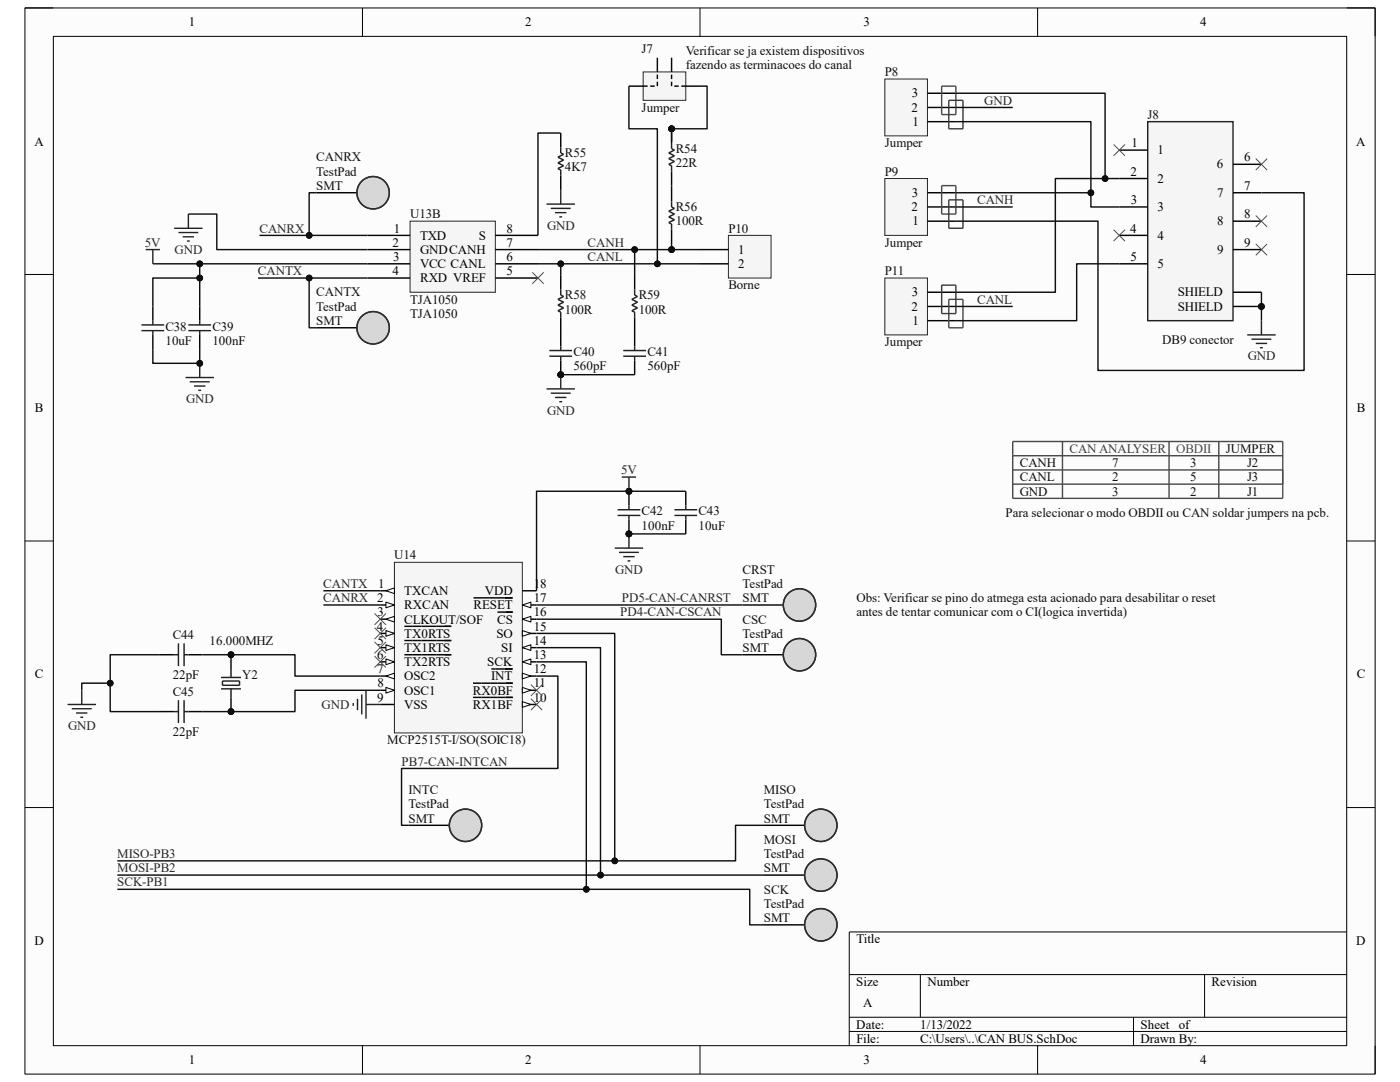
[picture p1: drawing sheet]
<svg xmlns="http://www.w3.org/2000/svg" width="279mm" height="216mm" viewBox="0 0 279 216" stroke-linecap="round" stroke-linejoin="round" font-family="sans-serif">
<path d="M5 1.6h269.4v212.7h-269.4z" fill-rule="evenodd" fill="#fcfcfc"/>
<path d="M5 1.6h269.4v212.7h-269.4z" fill="none" stroke="#000" stroke-width=".2"/>
<path d="M10.6 7.3h258.2v201.4h-258.2z" fill-rule="evenodd" fill="#fcfcfc"/>
<g fill="none" stroke="#000" stroke-width=".2">
<path d="M5 1.6h5.6M10.6 7.3h258.2v201.4h-258.2zM72.3 1.6v5.7M139.7 1.6v5.7M207.1 1.6v5.7M268.8 1.6h5.6v5.7M5 54.8h5.6M268.8 54.8h5.6M5 107.9h5.6M268.8 107.9h5.6M5 161.1h5.6M268.8 161.1h5.6"/>
<path d="M169.5 194.5h99.3M183.7 194.5v8.5M240.4 194.5v8.5M268.8 186h-99.3v22.7M72.3 208.7v5.6M139.7 208.7v5.6M169.5 203h99.3M169.5 205.8h99.3M207.1 208.7v5.6M226.2 203v5.7M274.4 208.7v5.6"/>
</g>
<path d="M78.7 112.2h25.5v34h-25.5z" fill-rule="evenodd" fill="#f5f5f5"/>
<path d="M78.7 112.2h25.5v34h-25.5z" fill="none" stroke="#262626" stroke-width=".2"/>
<path d="M75.9 117.9h2.8" fill="none" stroke="#000" stroke-width=".29"/>
<path d="M77 117.9l1.7-.6v1.1z" fill="#fbfbfb"/>
<path d="M77 117.9l1.7-.6v1.1z" fill="none" stroke="#000" stroke-width=".2"/>
<path d="M75.9 120.7h2.8" fill="none" stroke="#000" stroke-width=".29"/>
<path d="M77 120.1l1.7 .6-1.7 .6z" fill="#fbfbfb"/>
<path d="M77 120.1l1.7 .6-1.7 .6z" fill="none" stroke="#000" stroke-width=".2"/>
<path d="M75.9 123.6h2.8" fill="none" stroke="#000" stroke-width=".29"/>
<path d="M77 123.6l1.7-.6v1.1z" fill="#fbfbfb"/>
<path d="M77 123.6l1.7-.6v1.1z" fill="none" stroke="#000" stroke-width=".2"/>
<path d="M75.9 126.4h2.8" fill="none" stroke="#000" stroke-width=".29"/>
<path d="M77 125.8l1.7 .6-1.7 .6z" fill="#fbfbfb"/>
<path d="M77 125.8l1.7 .6-1.7 .6z" fill="none" stroke="#000" stroke-width=".2"/>
<path d="M75.9 129.2h2.8M80.7 125h9.4" fill="none" stroke="#000" stroke-width=".29"/>
<path d="M77 128.7l1.7 .5-1.7 .6z" fill="#fbfbfb"/>
<path d="M77 128.7l1.7 .5-1.7 .6z" fill="none" stroke="#000" stroke-width=".2"/>
<path d="M75.9 132.1h2.8M80.7 127.8h9.4" fill="none" stroke="#000" stroke-width=".29"/>
<path d="M77 131.5l1.7 .6-1.7 .5z" fill="#fbfbfb"/>
<path d="M77 131.5l1.7 .6-1.7 .5z" fill="none" stroke="#000" stroke-width=".2"/>
<path d="M75.9 134.9h2.8M80.7 130.6h9.4" fill="none" stroke="#000" stroke-width=".29"/>
<path d="M77 134.9l1.7-.6v1.2z" fill="#fbfbfb"/>
<path d="M77 134.9l1.7-.6v1.2z" fill="none" stroke="#000" stroke-width=".2"/>
<path d="M75.9 137.7h2.8" fill="none" stroke="#000" stroke-width=".29"/>
<path d="M77 137.2l1.7 .5-1.7 .6z" fill="#fbfbfb"/>
<path d="M77 137.2l1.7 .5-1.7 .6z" fill="none" stroke="#000" stroke-width=".2"/>
<path d="M104.2 117.9h2.9M104.2 120.7h2.9M75.9 140.6h2.8" fill="none" stroke="#000" stroke-width=".29"/>
<path d="M104.2 120.7l1.7-.6v1.2z" fill="#fbfbfb"/>
<path d="M104.2 120.7l1.7-.6v1.2z" fill="none" stroke="#000" stroke-width=".2"/>
<path d="M94.5 119.3h7.8M104.2 123.6h2.9" fill="none" stroke="#000" stroke-width=".29"/>
<path d="M104.2 123.6l1.7-.6v1.1z" fill="#fbfbfb"/>
<path d="M104.2 123.6l1.7-.6v1.1z" fill="none" stroke="#000" stroke-width=".2"/>
<path d="M99.3 122.1h3.1M104.2 126.4h2.9" fill="none" stroke="#000" stroke-width=".29"/>
<path d="M104.2 125.8l1.7 .6-1.7 .6z" fill="#fbfbfb"/>
<path d="M104.2 125.8l1.7 .6-1.7 .6z" fill="none" stroke="#000" stroke-width=".2"/>
<path d="M104.2 129.2h2.9" fill="none" stroke="#000" stroke-width=".29"/>
<path d="M104.2 129.2l1.7-.5v1.1z" fill="#fbfbfb"/>
<path d="M104.2 129.2l1.7-.5v1.1z" fill="none" stroke="#000" stroke-width=".2"/>
<path d="M104.2 132.1h2.9" fill="none" stroke="#000" stroke-width=".29"/>
<path d="M104.2 132.1l1.7-.6v1.1z" fill="#fbfbfb"/>
<path d="M104.2 132.1l1.7-.6v1.1z" fill="none" stroke="#000" stroke-width=".2"/>
<path d="M104.2 134.9h2.9" fill="none" stroke="#000" stroke-width=".29"/>
<path d="M104.2 134.3l1.7 .6-1.7 .6z" fill="#fbfbfb"/>
<path d="M104.2 134.3l1.7 .6-1.7 .6z" fill="none" stroke="#000" stroke-width=".2"/>
<path d="M98.1 133.5h4.2M104.2 137.7h2.9" fill="none" stroke="#000" stroke-width=".29"/>
<path d="M104.2 137.2l1.7 .5-1.7 .6z" fill="#fbfbfb"/>
<path d="M104.2 137.2l1.7 .5-1.7 .6z" fill="none" stroke="#000" stroke-width=".2"/>
<path d="M94.4 136.3h8M104.2 140.6h2.9" fill="none" stroke="#000" stroke-width=".29"/>
<path d="M104.2 140l1.7 .6-1.7 .5z" fill="#fbfbfb"/>
<path d="M104.2 140l1.7 .6-1.7 .5z" fill="none" stroke="#000" stroke-width=".2"/>
<path d="M94.4 139.2h8" fill="none" stroke="#000" stroke-width=".29"/>
<circle cx="251.7" cy="61.2" r=".57" fill="#0e0e0e"/>
<circle cx="251.7" cy="61.2" r=".57" fill="none" stroke="#0e0e0e" stroke-width=".2"/>
<path d="M229.1 24.3h17v39.7h-17z" fill-rule="evenodd" fill="#f5f5f5"/>
<path d="M229.1 24.3h17v39.7h-17z" fill="none" stroke="#262626" stroke-width=".29"/>
<path d="M223.4 30h5.7M223.4 35.6h5.7M246.1 32.8h5.6M246.1 38.5h5.6M223.4 41.3h5.7M223.4 47h5.7M223.4 52.6h5.7M246.1 44.1h5.6M246.1 49.8h5.6M246.1 58.3h5.6M246.1 61.2h5.6" fill="none" stroke="#000" stroke-width=".29"/>
<circle cx="251.7" cy="61.2" r=".57" fill="#0e0e0e"/>
<circle cx="251.7" cy="61.2" r=".57" fill="none" stroke="#0e0e0e" stroke-width=".2"/>
<path d="M122.7 109.4h5.7M123.5 110.2h4M124.4 111.1h2.3M125.2 111.9h.6M125.5 106.5v2.9" fill="none" stroke="#262626" stroke-width=".29"/>
<circle cx="125.5" cy="106.5" r=".57" fill="#0e0e0e"/>
<circle cx="125.5" cy="106.5" r=".57" fill="none" stroke="#0e0e0e" stroke-width=".2"/>
<circle cx="125.5" cy="98" r=".57" fill="#0e0e0e"/>
<circle cx="125.5" cy="98" r=".57" fill="none" stroke="#0e0e0e" stroke-width=".2"/>
<circle cx="125.5" cy="106.5" r=".57" fill="#0e0e0e"/>
<circle cx="125.5" cy="106.5" r=".57" fill="none" stroke="#0e0e0e" stroke-width=".2"/>
<path d="M125.5 98v2.9" fill="none" stroke="#000" stroke-width=".29"/>
<circle cx="125.5" cy="98" r=".57" fill="#0e0e0e"/>
<circle cx="125.5" cy="98" r=".57" fill="none" stroke="#0e0e0e" stroke-width=".2"/>
<path d="M125.5 103.7v2.8" fill="none" stroke="#000" stroke-width=".29"/>
<circle cx="125.5" cy="106.5" r=".57" fill="#0e0e0e"/>
<circle cx="125.5" cy="106.5" r=".57" fill="none" stroke="#0e0e0e" stroke-width=".2"/>
<path d="M123.3 102.8h4.5M123.3 101.7h4.5M125.5 100.9v.8M125.5 102.8v.9M134.6 102.8h4.5M134.6 101.7h4.5M136.9 100.9v.8M136.9 102.8v.9" fill="none" stroke="#1c1c1c" stroke-width=".29"/>
<path d="M136.9 98v2.9M136.9 103.7v2.8" fill="none" stroke="#000" stroke-width=".29"/>
<path d="M81.8 44.1h17.1v14.2h-17.1z" fill-rule="evenodd" fill="#f5f5f5"/>
<path d="M81.8 44.1h17.1v14.2h-17.1z" fill="none" stroke="#262626" stroke-width=".2"/>
<path d="M73.3 47h8.5M73.3 49.8h8.5M73.3 52.6h8.5M73.3 55.5h8.5M39.9 61.2v2.8M39.9 66.8v2.9" fill="none" stroke="#000" stroke-width=".28"/>
<path d="M98.9 55.5h8.5M98.9 52.6h8.5M98.9 49.8h8.5M98.9 47h8.5" fill="none" stroke="#000" stroke-width=".29"/>
<path d="M37.6 64.8h4.5M37.6 66h4.5M39.9 64v.8M39.9 66v.8" fill="none" stroke="#1c1c1c" stroke-width=".28"/>
<path d="M37 75.3h5.7M37.9 76.2h3.9M38.7 77h2.3M39.6 77.9h.5M39.9 72.5v2.8" fill="none" stroke="#262626" stroke-width=".28"/>
<circle cx="39.9" cy="72.5" r=".57" fill="#0e0e0e"/>
<circle cx="39.9" cy="72.5" r=".57" fill="none" stroke="#0e0e0e" stroke-width=".2"/>
<path d="M34.8 45.6h5.6M35.6 46.4h4M36.5 47.3h2.2M37.3 48.1h.6M37.6 42.7v2.9" fill="none" stroke="#262626" stroke-width=".28"/>
<path d="M111.9 26.5v2.9M111.9 35.1v2.8M134 37.3v2.9M134 45.8v2.9" fill="none" stroke="#000" stroke-width=".29"/>
<path d="M111.9 29.4v1.1l.6 .3-1.2 .6 1.2 .5-1.2 .6 1.2 .6-1.2 .5 .6 .3v1.2M134 40.2v1.1l.6 .3-1.1 .5 1.1 .6-1.1 .6 1.1 .6-1.1 .5 .5 .3v1.1" fill="none" stroke="#1c1c1c" stroke-width=".29"/>
<path d="M111.9 37.9v2.8M109.1 40.7h5.6M109.9 41.6h4M110.8 42.4h2.2M111.6 43.3h.6" fill="none" stroke="#262626" stroke-width=".29"/>
<circle cx="134" cy="25.7" r=".57" fill="#0e0e0e"/>
<circle cx="134" cy="25.7" r=".57" fill="none" stroke="#0e0e0e" stroke-width=".2"/>
<path d="M134 25.7v2.8M134 34.2v2.8" fill="none" stroke="#000" stroke-width=".29"/>
<circle cx="134" cy="25.7" r=".57" fill="#0e0e0e"/>
<circle cx="134" cy="25.7" r=".57" fill="none" stroke="#0e0e0e" stroke-width=".2"/>
<path d="M134 28.5v1.2l.6 .3-1.1 .5 1.1 .6-1.1 .6 1.1 .5-1.1 .6 .5 .3v1.1" fill="none" stroke="#1c1c1c" stroke-width=".29"/>
<circle cx="46.1" cy="130.6" r=".57" fill="#0e0e0e"/>
<circle cx="46.1" cy="130.6" r=".57" fill="none" stroke="#0e0e0e" stroke-width=".2"/>
<circle cx="46.1" cy="142" r=".57" fill="#0e0e0e"/>
<circle cx="46.1" cy="142" r=".57" fill="none" stroke="#0e0e0e" stroke-width=".2"/>
<path d="M44.1 137.5h4M44.1 135.2h4M44.4 135.9h3.4v.8h-3.4zM46.1 133.5v1.7M46.1 137.5v1.7" fill="none" stroke="#1c1c1c" stroke-width=".29"/>
<path d="M46.1 130.6v2.9" fill="none" stroke="#000" stroke-width=".29"/>
<circle cx="46.1" cy="130.6" r=".57" fill="#0e0e0e"/>
<circle cx="46.1" cy="130.6" r=".57" fill="none" stroke="#0e0e0e" stroke-width=".2"/>
<path d="M46.1 139.2v2.8" fill="none" stroke="#000" stroke-width=".29"/>
<circle cx="46.1" cy="142" r=".57" fill="#0e0e0e"/>
<circle cx="46.1" cy="142" r=".57" fill="none" stroke="#0e0e0e" stroke-width=".2"/>
<path d="M111.9 54.9v2.8M126.7 54.9v2.8M111.9 63.4v2.9M126.7 63.4v2.9" fill="none" stroke="#000" stroke-width=".29"/>
<path d="M111.9 57.7v1.2l.6 .3-1.2 .5 1.2 .6-1.2 .6 1.2 .5-1.2 .6 .6 .3v1.1M126.7 57.7v1.2l.5 .3-1.1 .5 1.1 .6-1.1 .6 1.1 .5-1.1 .6 .6 .3v1.1" fill="none" stroke="#1c1c1c" stroke-width=".29"/>
<circle cx="111.9" cy="74.8" r=".57" fill="#0e0e0e"/>
<circle cx="111.9" cy="74.8" r=".57" fill="none" stroke="#0e0e0e" stroke-width=".2"/>
<path d="M111.9 71.9v2.9" fill="none" stroke="#000" stroke-width=".29"/>
<circle cx="111.9" cy="74.8" r=".57" fill="#0e0e0e"/>
<circle cx="111.9" cy="74.8" r=".57" fill="none" stroke="#0e0e0e" stroke-width=".2"/>
<path d="M111.9 66.3v2.8M126.7 66.3v2.8M126.7 71.9v2.9" fill="none" stroke="#000" stroke-width=".29"/>
<path d="M109.6 69.9h4.6M109.6 71.1h4.6M111.9 69.1v.8M111.9 71.1v.8M124.4 69.9h4.5M124.4 71.1h4.5M126.7 69.1v.8M126.7 71.1v.8" fill="none" stroke="#1c1c1c" stroke-width=".29"/>
<path d="M109.1 77.6h5.6M109.9 78.5h4M110.8 79.3h2.2M111.9 74.8v2.8M111.6 80.2h.6" fill="none" stroke="#262626" stroke-width=".29"/>
<circle cx="111.9" cy="74.8" r=".57" fill="#0e0e0e"/>
<circle cx="111.9" cy="74.8" r=".57" fill="none" stroke="#0e0e0e" stroke-width=".2"/>
<path d="M31.9 130.6h2.9M37.6 130.6h2.8M31.9 142h2.9M37.6 142h2.8" fill="none" stroke="#000" stroke-width=".29"/>
<path d="M34.8 130.6h.8M35.6 128.4v4.5M35.6 139.7v4.6M36.7 128.4v4.5M36.7 139.7v4.6M36.7 130.6h.9M34.8 142h.8M36.7 142h.9" fill="none" stroke="#1c1c1c" stroke-width=".29"/>
<path d="M29.1 49.8h2.8M30.5 49.8v2.8" fill="none" stroke="#262626" stroke-width=".28"/>
<path d="M145.4 47h8.5v8.5h-8.5z" fill-rule="evenodd" fill="#f5f5f5"/>
<path d="M145.4 47h8.5v8.5h-8.5z" fill="none" stroke="#262626" stroke-width=".2"/>
<path d="M139.7 49.8h5.7M139.7 52.6h5.7" fill="none" stroke="#000" stroke-width=".29"/>
<path d="M128.4 14.4h8.5v5.6h-8.5z" fill-rule="evenodd" fill="#f5f5f5"/>
<path d="M128.4 14.4h8.5v5.6h-8.5z" fill="none" stroke="#262626" stroke-width=".2"/>
<path d="M125.5 17.2h3.7M129.8 17.2h.9M131.2 11.5v2.9M131.2 14.9v.9M131.2 16.3v.9M134 11.5v2.9M134 14.9v.9M134 16.3v.9M134.6 17.2h.8M136 17.2h3.7" fill="none" stroke="#000" stroke-width=".29"/>
<path d="M30.5 61.2v2.8M30.5 66.8v2.9" fill="none" stroke="#000" stroke-width=".28"/>
<path d="M28.2 66h4.6M28.2 64.8h4.6M30.5 64v.8M30.5 66v.8" fill="none" stroke="#1c1c1c" stroke-width=".28"/>
<path d="M248.9 66.8h5.7M249.8 67.7h3.9M250.6 68.5h2.3M251.5 69.4h.5M251.7 64v2.8M71.3 139.4v2.3M72.2 138.6v4M73 137.7v5.7M70.5 140.3v.6M73 140.6h2.9" fill="none" stroke="#262626" stroke-width=".29"/>
<g fill="none" stroke="#4c4c4c" stroke-width=".2">
<path d="M222.2 28.8l2.3 2.3M224.5 28.8l-2.3 2.3M106.2 54.3l2.3 2.3M108.5 54.3l-2.3 2.3M222.2 45.8l2.3 2.3M224.5 45.8l-2.3 2.3M250.6 48.7l2.3 2.2M250.6 43l2.3 2.3M252.9 48.7l-2.3 2.2M252.9 43l-2.3 2.3M74.8 130.9l2.2 2.3M74.8 128.1l2.2 2.3"/>
<path d="M74.8 125.3l2.2 2.2M74.8 122.4l2.2 2.3M77 130.9l-2.2 2.3M77 128.1l-2.2 2.3M77 125.3l-2.2 2.2M77 122.4l-2.2 2.3"/>
</g>
<path d="M176.6 15.8h8.5v11.3h-8.5z" fill-rule="evenodd" fill="#f5f5f5"/>
<path d="M176.6 15.8h8.5v11.3h-8.5z" fill="none" stroke="#262626" stroke-width=".2"/>
<path d="M185.1 18.6h5.7M185.1 24.3h5.7M185.1 21.4h5.7" fill="none" stroke="#000" stroke-width=".29"/>
<path d="M176.6 35.6h8.5v11.4h-8.5z" fill-rule="evenodd" fill="#f5f5f5"/>
<path d="M176.6 35.6h8.5v11.4h-8.5z" fill="none" stroke="#262626" stroke-width=".2"/>
<path d="M185.1 38.5h5.7M185.1 44.1h5.7M185.1 41.3h5.7" fill="none" stroke="#000" stroke-width=".29"/>
<path d="M176.6 55.5h8.5v11.3h-8.5z" fill-rule="evenodd" fill="#f5f5f5"/>
<path d="M176.6 55.5h8.5v11.3h-8.5z" fill="none" stroke="#262626" stroke-width=".2"/>
<path d="M185.1 58.3h5.7M185.1 64h5.7M185.1 61.2h5.7" fill="none" stroke="#000" stroke-width=".29"/>
<path d="M202.1 90.9h53.9M202.1 88.1h53.9v11.3h-53.9zM202.1 93.8h53.9M202.1 96.6h53.9M212 88.1v11.3M233.3 88.1v11.3M243.2 88.1v11.3" fill="none" stroke="#4d4d4d" stroke-width=".29"/>
<path d="M250.6 31.7l2.3 2.2M252.9 31.7l-2.3 2.2M105.9 139.4l2.3 2.3M105.9 136.6l2.3 2.3M108.2 139.4l-2.3 2.3M108.2 136.6l-2.3 2.3" fill="none" stroke="#4c4c4c" stroke-width=".2"/>
<path d="M187.9 17.2h2.9v5.7h-2.9zM187.9 37h2.9v5.7h-2.9zM189.3 59.7h2.9v5.7h-2.9z" fill="none" stroke="#4c4c4c" stroke-width=".29"/>
<path d="M189.3 39.9h2.9v5.7h-2.9zM189.3 20h2.9v5.7h-2.9zM187.9 56.9h2.9v5.7h-2.9z" fill="none" stroke="#3c3c3c" stroke-width=".29"/>
<path d="M124.1 95.2h2.8M125.5 95.2v2.8" fill="none" stroke="#262626" stroke-width=".29"/>
<circle cx="125.5" cy="98" r=".57" fill="#0e0e0e"/>
<circle cx="125.5" cy="98" r=".57" fill="none" stroke="#0e0e0e" stroke-width=".2"/>
<path d="M152.5 174.6h8.5" fill="none" stroke="#000" stroke-width=".29"/>
<circle cx="163.8" cy="174.6" r="3.3" fill="#d7d7d7"/>
<circle cx="163.8" cy="174.6" r="3.3" fill="none" stroke="#c0c0c0" stroke-width=".2"/>
<circle cx="163.8" cy="174.6" r="3.2" fill="none" stroke="#2e2e2e" stroke-width=".29"/>
<path d="M152.5 164.7h8.5" fill="none" stroke="#000" stroke-width=".29"/>
<circle cx="163.8" cy="164.7" r="3.3" fill="#d7d7d7"/>
<circle cx="163.8" cy="164.7" r="3.3" fill="none" stroke="#c0c0c0" stroke-width=".2"/>
<circle cx="163.8" cy="164.7" r="3.2" fill="none" stroke="#2e2e2e" stroke-width=".29"/>
<path d="M152.5 184.5h8.5" fill="none" stroke="#000" stroke-width=".29"/>
<circle cx="163.8" cy="184.5" r="3.3" fill="#d7d7d7"/>
<circle cx="163.8" cy="184.5" r="3.3" fill="none" stroke="#c0c0c0" stroke-width=".2"/>
<circle cx="163.8" cy="184.5" r="3.2" fill="none" stroke="#2e2e2e" stroke-width=".29"/>
<path d="M148.2 120.7h8.5" fill="none" stroke="#000" stroke-width=".29"/>
<circle cx="159.6" cy="120.7" r="3.3" fill="#d7d7d7"/>
<circle cx="159.6" cy="120.7" r="3.3" fill="none" stroke="#c0c0c0" stroke-width=".2"/>
<circle cx="159.6" cy="120.7" r="3.2" fill="none" stroke="#2e2e2e" stroke-width=".29"/>
<path d="M148.2 130.6h8.5" fill="none" stroke="#000" stroke-width=".29"/>
<circle cx="159.6" cy="130.6" r="3.3" fill="#d7d7d7"/>
<circle cx="159.6" cy="130.6" r="3.3" fill="none" stroke="#c0c0c0" stroke-width=".2"/>
<circle cx="159.6" cy="130.6" r="3.2" fill="none" stroke="#2e2e2e" stroke-width=".29"/>
<path d="M81.6 164.7h8.5" fill="none" stroke="#000" stroke-width=".29"/>
<circle cx="92.9" cy="164.7" r="3.3" fill="#d7d7d7"/>
<circle cx="92.9" cy="164.7" r="3.3" fill="none" stroke="#c0c0c0" stroke-width=".2"/>
<circle cx="92.9" cy="164.7" r="3.2" fill="none" stroke="#2e2e2e" stroke-width=".29"/>
<path d="M63.1 38.5h8.5" fill="none" stroke="#000" stroke-width=".28"/>
<circle cx="74.5" cy="38.5" r="3.3" fill="#d7d7d7"/>
<circle cx="74.5" cy="38.5" r="3.3" fill="none" stroke="#c0c0c0" stroke-width=".2"/>
<circle cx="74.5" cy="38.5" r="3.2" fill="none" stroke="#2e2e2e" stroke-width=".28"/>
<path d="M63.1 65.4h8.5" fill="none" stroke="#000" stroke-width=".28"/>
<circle cx="74.5" cy="65.4" r="3.3" fill="#d7d7d7"/>
<circle cx="74.5" cy="65.4" r="3.3" fill="none" stroke="#c0c0c0" stroke-width=".2"/>
<circle cx="74.5" cy="65.4" r="3.2" fill="none" stroke="#2e2e2e" stroke-width=".28"/>
<path d="M16.3 137.7v2.9M13.5 140.6h5.7M14.3 141.4h4M15.2 142.3h2.3M16 143.1h.6" fill="none" stroke="#262626" stroke-width=".29"/>
<path d="M251.7 58.3v5.7" fill="none" stroke="#0e0e0e" stroke-width=".29"/>
<circle cx="251.7" cy="61.2" r=".57" fill="#0e0e0e"/>
<circle cx="251.7" cy="61.2" r=".57" fill="none" stroke="#0e0e0e" stroke-width=".2"/>
<path d="M22 136.3h-5.7v1.4" fill="none" stroke="#0e0e0e" stroke-width=".29"/>
<circle cx="22" cy="136.3" r=".57" fill="#0e0e0e"/>
<circle cx="22" cy="136.3" r=".57" fill="none" stroke="#0e0e0e" stroke-width=".2"/>
<path d="M31.9 130.6h-9.9v11.4h9.9" fill="none" stroke="#0e0e0e" stroke-width=".29"/>
<circle cx="22" cy="136.3" r=".57" fill="#0e0e0e"/>
<circle cx="22" cy="136.3" r=".57" fill="none" stroke="#0e0e0e" stroke-width=".2"/>
<path d="M23.4 177.5h126.2v7h2.9" fill="none" stroke="#0e0e0e" stroke-width=".29"/>
<circle cx="117" cy="177.4" r=".57" fill="#0e0e0e"/>
<circle cx="117" cy="177.4" r=".57" fill="none" stroke="#0e0e0e" stroke-width=".2"/>
<path d="M23.4 174.6h129.1" fill="none" stroke="#0e0e0e" stroke-width=".29"/>
<circle cx="119.9" cy="174.6" r=".57" fill="#0e0e0e"/>
<circle cx="119.9" cy="174.6" r=".57" fill="none" stroke="#0e0e0e" stroke-width=".2"/>
<path d="M107.1 126.4h15.6v45.4h-99.3" fill="none" stroke="#0e0e0e" stroke-width=".29"/>
<circle cx="122.7" cy="171.8" r=".57" fill="#0e0e0e"/>
<circle cx="122.7" cy="171.8" r=".57" fill="none" stroke="#0e0e0e" stroke-width=".2"/>
<path d="M30.5 69.7v2.8h9.4v-2.8" fill="none" stroke="#0e0e0e" stroke-width=".28"/>
<circle cx="39.9" cy="72.5" r=".57" fill="#0e0e0e"/>
<circle cx="39.9" cy="72.5" r=".57" fill="none" stroke="#0e0e0e" stroke-width=".2"/>
<path d="M39.9 55.5h-9.4v5.7" fill="none" stroke="#0e0e0e" stroke-width=".28"/>
<circle cx="39.9" cy="55.5" r=".57" fill="#0e0e0e"/>
<circle cx="39.9" cy="55.5" r=".57" fill="none" stroke="#0e0e0e" stroke-width=".2"/>
<path d="M30.5 52.6h42.8" fill="none" stroke="#0e0e0e" stroke-width=".28"/>
<circle cx="39.9" cy="52.6" r=".57" fill="#0e0e0e"/>
<circle cx="39.9" cy="52.6" r=".57" fill="none" stroke="#0e0e0e" stroke-width=".2"/>
<path d="M37.6 42.7h5.7v7.1h30" fill="none" stroke="#0e0e0e" stroke-width=".28"/>
<path d="M75.9 137.7h-17v4.3h-18.5" fill="none" stroke="#0e0e0e" stroke-width=".29"/>
<circle cx="46.1" cy="142" r=".57" fill="#0e0e0e"/>
<circle cx="46.1" cy="142" r=".57" fill="none" stroke="#0e0e0e" stroke-width=".2"/>
<path d="M40.4 130.6h18.5v4.3h17" fill="none" stroke="#0e0e0e" stroke-width=".29"/>
<circle cx="46.1" cy="130.6" r=".57" fill="#0e0e0e"/>
<circle cx="46.1" cy="130.6" r=".57" fill="none" stroke="#0e0e0e" stroke-width=".2"/>
<path d="M51.5 55.5h21.8" fill="none" stroke="#0e0e0e" stroke-width=".28"/>
<circle cx="61.7" cy="55.5" r=".57" fill="#0e0e0e"/>
<circle cx="61.7" cy="55.5" r=".57" fill="none" stroke="#0e0e0e" stroke-width=".2"/>
<path d="M51.8 47h21.5" fill="none" stroke="#0e0e0e" stroke-width=".28"/>
<circle cx="61.7" cy="47" r=".57" fill="#0e0e0e"/>
<circle cx="61.7" cy="47" r=".57" fill="none" stroke="#0e0e0e" stroke-width=".2"/>
<path d="M61.7 55.5v9.9h1.4" fill="none" stroke="#0e0e0e" stroke-width=".28"/>
<circle cx="61.7" cy="55.5" r=".57" fill="#0e0e0e"/>
<circle cx="61.7" cy="55.5" r=".57" fill="none" stroke="#0e0e0e" stroke-width=".2"/>
<path d="M63.1 38.5h-1.4v8.5" fill="none" stroke="#0e0e0e" stroke-width=".28"/>
<circle cx="61.7" cy="47" r=".57" fill="#0e0e0e"/>
<circle cx="61.7" cy="47" r=".57" fill="none" stroke="#0e0e0e" stroke-width=".2"/>
<path d="M64.5 117.9h11.4M64.5 120.7h11.4M107.1 134.9h4.2v18.4h-31.2v11.4h1.5M107.1 132.1h9.9v45.4" fill="none" stroke="#0e0e0e" stroke-width=".29"/>
<circle cx="117" cy="177.4" r=".57" fill="#0e0e0e"/>
<circle cx="117" cy="177.4" r=".57" fill="none" stroke="#0e0e0e" stroke-width=".2"/>
<path d="M107.1 129.2h12.7v45.4" fill="none" stroke="#0e0e0e" stroke-width=".29"/>
<circle cx="119.9" cy="174.6" r=".57" fill="#0e0e0e"/>
<circle cx="119.9" cy="174.6" r=".57" fill="none" stroke="#0e0e0e" stroke-width=".2"/>
<path d="M136.9 98h-29.8v19.9M107.1 123.6h36.9v7h4.2M107.1 120.7h41.1" fill="none" stroke="#0e0e0e" stroke-width=".29"/>
<circle cx="125.5" cy="98" r=".57" fill="#0e0e0e"/>
<circle cx="125.5" cy="98" r=".57" fill="none" stroke="#0e0e0e" stroke-width=".2"/>
<path d="M107.4 52.6h32.3" fill="none" stroke="#0e0e0e" stroke-width=".29"/>
<circle cx="111.9" cy="52.6" r=".57" fill="#0e0e0e"/>
<circle cx="111.9" cy="52.6" r=".57" fill="none" stroke="#0e0e0e" stroke-width=".2"/>
<circle cx="131.2" cy="52.6" r=".57" fill="#0e0e0e"/>
<circle cx="131.2" cy="52.6" r=".57" fill="none" stroke="#0e0e0e" stroke-width=".2"/>
<path d="M107.4 49.8h19.3v5.1" fill="none" stroke="#0e0e0e" stroke-width=".29"/>
<circle cx="126.7" cy="49.8" r=".57" fill="#0e0e0e"/>
<circle cx="126.7" cy="49.8" r=".57" fill="none" stroke="#0e0e0e" stroke-width=".2"/>
<path d="M111.9 26.5h-4.5v20.5M111.9 74.8h14.8" fill="none" stroke="#0e0e0e" stroke-width=".29"/>
<circle cx="111.9" cy="74.8" r=".57" fill="#0e0e0e"/>
<circle cx="111.9" cy="74.8" r=".57" fill="none" stroke="#0e0e0e" stroke-width=".2"/>
<path d="M152.5 164.7h-5.7v7.1h-24.1" fill="none" stroke="#0e0e0e" stroke-width=".29"/>
<circle cx="122.7" cy="171.8" r=".57" fill="#0e0e0e"/>
<circle cx="122.7" cy="171.8" r=".57" fill="none" stroke="#0e0e0e" stroke-width=".2"/>
<path d="M125.5 106.5h11.4" fill="none" stroke="#0e0e0e" stroke-width=".29"/>
<circle cx="125.5" cy="106.5" r=".57" fill="#0e0e0e"/>
<circle cx="125.5" cy="106.5" r=".57" fill="none" stroke="#0e0e0e" stroke-width=".2"/>
<path d="M125.5 17.2v8.5h5.7v26.9" fill="none" stroke="#0e0e0e" stroke-width=".29"/>
<circle cx="131.2" cy="52.6" r=".57" fill="#0e0e0e"/>
<circle cx="131.2" cy="52.6" r=".57" fill="none" stroke="#0e0e0e" stroke-width=".2"/>
<path d="M126.7 49.8h7.3" fill="none" stroke="#0e0e0e" stroke-width=".29"/>
<circle cx="126.7" cy="49.8" r=".57" fill="#0e0e0e"/>
<circle cx="126.7" cy="49.8" r=".57" fill="none" stroke="#0e0e0e" stroke-width=".2"/>
<circle cx="134" cy="49.8" r=".57" fill="#0e0e0e"/>
<circle cx="134" cy="49.8" r=".57" fill="none" stroke="#0e0e0e" stroke-width=".2"/>
<path d="M134 49.8h5.7" fill="none" stroke="#0e0e0e" stroke-width=".29"/>
<circle cx="134" cy="49.8" r=".57" fill="#0e0e0e"/>
<circle cx="134" cy="49.8" r=".57" fill="none" stroke="#0e0e0e" stroke-width=".2"/>
<path d="M139.7 17.2h1.4v8.5h-7.1" fill="none" stroke="#0e0e0e" stroke-width=".29"/>
<circle cx="134" cy="25.7" r=".57" fill="#0e0e0e"/>
<circle cx="134" cy="25.7" r=".57" fill="none" stroke="#0e0e0e" stroke-width=".2"/>
<path d="M220.5 35.6h-9.9v22.7h-19.8M223.4 52.6h-8.5v11.4h-24.1M190.8 61.2h11.3" fill="none" stroke="#0e0e0e" stroke-width=".29"/>
<circle cx="220.5" cy="35.6" r=".57" fill="#0e0e0e"/>
<circle cx="220.5" cy="35.6" r=".57" fill="none" stroke="#0e0e0e" stroke-width=".2"/>
<path d="M190.8 38.5h26.9v2.8h5.7M251.7 38.5h8.6v35.4h-41.2v-29.8h-28.3M190.8 41.3h11.3" fill="none" stroke="#0e0e0e" stroke-width=".29"/>
<circle cx="217.7" cy="38.5" r=".57" fill="#0e0e0e"/>
<circle cx="217.7" cy="38.5" r=".57" fill="none" stroke="#0e0e0e" stroke-width=".2"/>
<path d="M190.8 24.3h26.9v14.2" fill="none" stroke="#0e0e0e" stroke-width=".29"/>
<circle cx="217.7" cy="38.5" r=".57" fill="#0e0e0e"/>
<circle cx="217.7" cy="38.5" r=".57" fill="none" stroke="#0e0e0e" stroke-width=".2"/>
<path d="M190.8 18.6h29.7v17h2.9M190.8 21.4h11.3" fill="none" stroke="#0e0e0e" stroke-width=".29"/>
<circle cx="220.5" cy="35.6" r=".57" fill="#0e0e0e"/>
<circle cx="220.5" cy="35.6" r=".57" fill="none" stroke="#0e0e0e" stroke-width=".2"/>
<path d="M39.9 52.6v8.6" fill="none" stroke="#0e0e0e" stroke-width=".28"/>
<circle cx="39.9" cy="52.6" r=".57" fill="#0e0e0e"/>
<circle cx="39.9" cy="52.6" r=".57" fill="none" stroke="#0e0e0e" stroke-width=".2"/>
<circle cx="39.9" cy="55.5" r=".57" fill="#0e0e0e"/>
<circle cx="39.9" cy="55.5" r=".57" fill="none" stroke="#0e0e0e" stroke-width=".2"/>
<path d="M111.9 52.6v2.3" fill="none" stroke="#0e0e0e" stroke-width=".29"/>
<circle cx="111.9" cy="52.6" r=".57" fill="#0e0e0e"/>
<circle cx="111.9" cy="52.6" r=".57" fill="none" stroke="#0e0e0e" stroke-width=".2"/>
<path d="M134 48.7v1.1" fill="none" stroke="#0e0e0e" stroke-width=".29"/>
<circle cx="134" cy="49.8" r=".57" fill="#0e0e0e"/>
<circle cx="134" cy="49.8" r=".57" fill="none" stroke="#0e0e0e" stroke-width=".2"/>
<path d="M134 25.7v2.6M134 37v.3" fill="none" stroke="#0e0e0e" stroke-width=".29"/>
<circle cx="134" cy="25.7" r=".57" fill="#0e0e0e"/>
<circle cx="134" cy="25.7" r=".57" fill="none" stroke="#0e0e0e" stroke-width=".2"/>
<g font-size="2.6">
<text x="37.7" y="5.2">1</text>
<text x="104.8" y="5.2">2</text>
<text x="172.3" y="5.2">3</text>
<text x="239.5" y="5.2">4</text>
<text x="181.9" y="22.3">2</text>
<text x="182" y="19.4">3</text>
<text x="6.9" y="29">A</text>
<text x="182.1" y="25.1">1</text>
<text x="225.8" y="29.4">1</text>
<text x="270.7" y="29">A</text>
<text x="225.6" y="35.1">2</text>
<text x="231" y="30.8">1</text>
<text x="242.9" y="33.6">6</text>
<text x="248.3" y="32.2">6</text>
<text x="182" y="39.3">3</text>
<text x="225.7" y="40.7">3</text>
<text x="231" y="36.4">2</text>
<text x="242.9" y="39.3">7</text>
<text x="248.3" y="37.9">7</text>
<text x="78.6" y="46.4">1</text>
<text x="83.8" y="47.8">TXD</text>
<text x="95.5" y="47.8">S</text>
<text x="101.1" y="46.4">8</text>
<text x="181.9" y="42.1">2</text>
<text x="182.1" y="45">1</text>
<text x="225.6" y="46.4">4</text>
<text x="231" y="42.1">3</text>
<text x="231" y="47.8">4</text>
<text x="242.9" y="45">8</text>
<text x="248.3" y="43.6">8</text>
<text x="78.4" y="49.2">2</text>
<text x="78.5" y="52.1">3</text>
<text x="83.8" y="50.6">GNDCANH</text>
<text x="83.8" y="53.5">VCC CANL</text>
<text x="101.1" y="49.2">7</text>
<text x="101.1" y="52.1">6</text>
<text x="147.3" y="50.6">1</text>
<text x="147.3" y="53.5">2</text>
<text x="225.6" y="52.1">5</text>
<text x="231" y="53.5">5</text>
<text x="242.9" y="50.6">9</text>
<text x="248.3" y="49.2">9</text>
<text x="78.4" y="54.9">4</text>
<text x="83.8" y="56.3">RXD VREF</text>
<text x="101.1" y="54.9">5</text>
<text x="182" y="59.1">3</text>
<text x="235" y="59.1">SHIELD</text>
<text x="181.9" y="62">2</text>
<text x="182.1" y="64.8">1</text>
<text x="235" y="62">SHIELD</text>
<text x="7" y="82.2">B</text>
<text x="270.8" y="82.2">B</text>
<text x="75.5" y="117.3">1</text>
<text x="80.7" y="118.7">TXCAN</text>
<text x="96.8" y="118.7">VDD</text>
<text x="106.5" y="117.3">18</text>
<text x="75.2" y="125.8">4</text>
<text x="75.4" y="123">3</text>
<text x="80.7" y="121.6">RXCAN</text>
<text x="80.7" y="124.4">CLKOUT/SOF</text>
<text x="94.5" y="121.6">RESET</text>
<text x="99.2" y="124.4">CS</text>
<text x="106.5" y="123">16</text>
<text x="106.5" y="125.8">15</text>
<text x="106.5" y="120.1">17</text>
<text x="75.3" y="131.5">6</text>
<text x="75.3" y="128.7">5</text>
<text x="80.7" y="127.3">TX0RTS</text>
<text x="80.7" y="130.1">TX1RTS</text>
<text x="99.1" y="127.3">SO</text>
<text x="100" y="130.1">SI</text>
<text x="106.5" y="128.7">14</text>
<text x="106.5" y="131.5">13</text>
<text x="7" y="135.4">C</text>
<text x="75.3" y="134.3">7</text>
<text x="75.3" y="137.2">8</text>
<text x="80.7" y="132.9">TX2RTS</text>
<text x="80.7" y="135.8">OSC2</text>
<text x="97.2" y="132.9">SCK</text>
<text x="98" y="135.8">INT</text>
<text x="106.5" y="134.3">12</text>
<text x="106.5" y="137.2">11</text>
<text x="270.8" y="135.4">C</text>
<text x="75.3" y="140">9</text>
<text x="80.7" y="138.6">OSC1</text>
<text x="80.7" y="141.4">VSS</text>
<text x="94.4" y="138.6">RX0BF</text>
<text x="94.4" y="141.4">RX1BF</text>
<text x="106.5" y="140">10</text>
<text x="6.9" y="188.6">D</text>
<text x="170.9" y="188.2">Title</text>
<text x="270.7" y="188.6">D</text>
<text x="170.9" y="196.7">Size</text>
<text x="185.1" y="196.7">Number</text>
<text x="241.8" y="196.7">Revision</text>
<text x="172.3" y="201">A</text>
<text x="170.9" y="205.2">Date:</text>
<text x="170.9" y="208.1">File:</text>
<text x="183.6" y="205.2">1/13/2022</text>
<text x="183.6" y="208.1">C:\Users\..\CAN BUS.SchDoc</text>
<text x="227.6" y="205.2">Sheet</text>
<text x="227.6" y="208.1">Drawn By:</text>
<text x="235.3" y="205.2">of</text>
<text x="37.7" y="212.3">1</text>
<text x="104.8" y="212.3">2</text>
<text x="172.3" y="212.3">3</text>
<text x="239.5" y="212.3">4</text>
</g>
<g font-size="2.6" fill="#0e0e0e">
<text x="128.1" y="10.7">J7</text>
<text x="136.9" y="10.9">Verificar se ja existem dispositivos</text>
<text x="136.9" y="13.8">fazendo as terminacoes do canal</text>
<text x="176.6" y="15.2">P8</text>
<text x="128.1" y="22.3">Jumper</text>
<text x="229" y="23.7">J8</text>
<text x="176.6" y="29.4">Jumper</text>
<text x="63.1" y="35.1">TestPad</text>
<text x="63.1" y="32.2">CANRX</text>
<text x="112.7" y="31.4">R55</text>
<text x="112.7" y="34.2">4K7</text>
<text x="134.9" y="30.5">R54</text>
<text x="134.9" y="33.4">22R</text>
<text x="176.6" y="35.1">P9</text>
<text x="63.1" y="37.9">SMT</text>
<text x="81.8" y="43.6">U13B</text>
<text x="134.9" y="42.1">R56</text>
<text x="134.9" y="45">100R</text>
<text x="145.4" y="46.4">P10</text>
<text x="176.6" y="49.2">Jumper</text>
<text x="63.1" y="59.1">CANTX</text>
<text x="112.7" y="59.7">R58</text>
<text x="127.5" y="59.7">R59</text>
<text x="145.4" y="57.7">Borne</text>
<text x="176.6" y="54.9">P11</text>
<text x="33" y="66">C38</text>
<text x="42.4" y="66">C39</text>
<text x="63.1" y="62">TestPad</text>
<text x="63.1" y="64.8">SMT</text>
<text x="81.8" y="60.6">TJA1050</text>
<text x="81.8" y="63.4">TJA1050</text>
<text x="112.7" y="62.6">100R</text>
<text x="127.5" y="62.6">100R</text>
<text x="33" y="68.8">10uF</text>
<text x="42.4" y="68.8">100nF</text>
<text x="114.4" y="71.1">C40</text>
<text x="129.2" y="71.1">C41</text>
<text x="176.6" y="69.1">Jumper</text>
<text x="231.9" y="68.6">DB9 conector</text>
<text x="114.4" y="73.9">560pF</text>
<text x="129.2" y="73.9">560pF</text>
<text x="203.5" y="93.2">CANH</text>
<text x="222" y="93.2">7</text>
<text x="237.5" y="93.2">3</text>
<text x="244.6" y="90.3">JUMPER</text>
<text x="248.9" y="93.2">J2</text>
<text x="203.5" y="96.1">CANL</text>
<text x="203.5" y="98.9">GND</text>
<text x="222" y="96.1">2</text>
<text x="222" y="98.9">3</text>
<text x="237.5" y="96.1">5</text>
<text x="237.5" y="98.9">2</text>
<text x="248.9" y="96.1">J3</text>
<text x="248.9" y="98.9">J1</text>
<text x="128.1" y="102.8">C42</text>
<text x="128.1" y="105.7">100nF</text>
<text x="139.4" y="102.8">C43</text>
<text x="139.4" y="105.7">10uF</text>
<text x="200.7" y="103.1">Para selecionar o modo OBDII ou CAN soldar jumpers na pcb.</text>
<text x="78.7" y="111.6">U14</text>
<text x="148.2" y="117.3">TestPad</text>
<text x="148.2" y="114.5">CRST</text>
<text x="148.2" y="120.1">SMT</text>
<text x="148.2" y="124.4">CSC</text>
<text x="170.9" y="120.1">Obs: Verificar se pino do atmega esta acionado para desabilitar o reset</text>
<text x="170.9" y="123">antes de tentar comunicar com o CI(logica invertida)</text>
<text x="34.5" y="127.5">C44</text>
<text x="41.8" y="128.7">16.000MHZ</text>
<text x="148.2" y="127.3">TestPad</text>
<text x="148.2" y="130.1">SMT</text>
<text x="34.5" y="135.5">22pF</text>
<text x="48.3" y="135.5">Y2</text>
<text x="34.5" y="138.9">C45</text>
<text x="34.5" y="146.8">22pF</text>
<text x="77.3" y="148.5">MCP2515T-I/SO(SOIC18)</text>
<text x="81.5" y="161.3">TestPad</text>
<text x="81.5" y="158.5">INTC</text>
<text x="152.4" y="161.3">TestPad</text>
<text x="152.4" y="158.5">MISO</text>
<text x="81.5" y="164.1">SMT</text>
<text x="152.4" y="164.1">SMT</text>
<text x="152.4" y="168.4">MOSI</text>
<text x="152.4" y="171.2">TestPad</text>
<text x="152.4" y="174">SMT</text>
<text x="152.4" y="178.3">SCK</text>
<text x="152.4" y="181.1">TestPad</text>
<text x="152.4" y="184">SMT</text>
</g>
<g font-size="2.6" fill="#262626">
<text x="196.4" y="20.9">GND</text>
<text x="195" y="40.7">CANH</text>
<text x="51.8" y="46.4">CANRX</text>
<text x="109.2" y="45.8">GND</text>
<text x="28.9" y="49.2">5V</text>
<text x="34.8" y="50.6">GND</text>
<text x="117.3" y="49.2">CANH</text>
<text x="117.3" y="52.1">CANL</text>
<text x="51.5" y="54.9">CANTX</text>
<text x="195" y="60.6">CANL</text>
<text x="249" y="71.9">GND</text>
<text x="37.1" y="80.4">GND</text>
<text x="109.2" y="82.7">GND</text>
<text x="124" y="94.6">5V</text>
<text x="64.5" y="117.3">CANTX</text>
<text x="122.8" y="114.5">GND</text>
<text x="64.5" y="120.1">CANRX 2</text>
<text x="123.8" y="123">PD4-CAN-CSCAN</text>
<text x="124.1" y="120.1">PD5-CAN-CANRST</text>
<text x="64.2" y="141.4">GND</text>
<text x="13.6" y="145.7">GND</text>
<text x="80.1" y="152.8">PB7-CAN-INTCAN</text>
<text x="23.4" y="171.2">MISO-PB3</text>
<text x="23.4" y="174">MOSI-PB2</text>
<text x="23.4" y="176.9">SCK-PB1</text>
</g>
<text font-size="2.6" fill="#3c3c3c" x="213.4" y="90.3">CAN ANALYSER</text>
<text font-size="2.6" fill="#4c4c4c" x="234.7" y="90.3">OBDII</text>
</svg>
